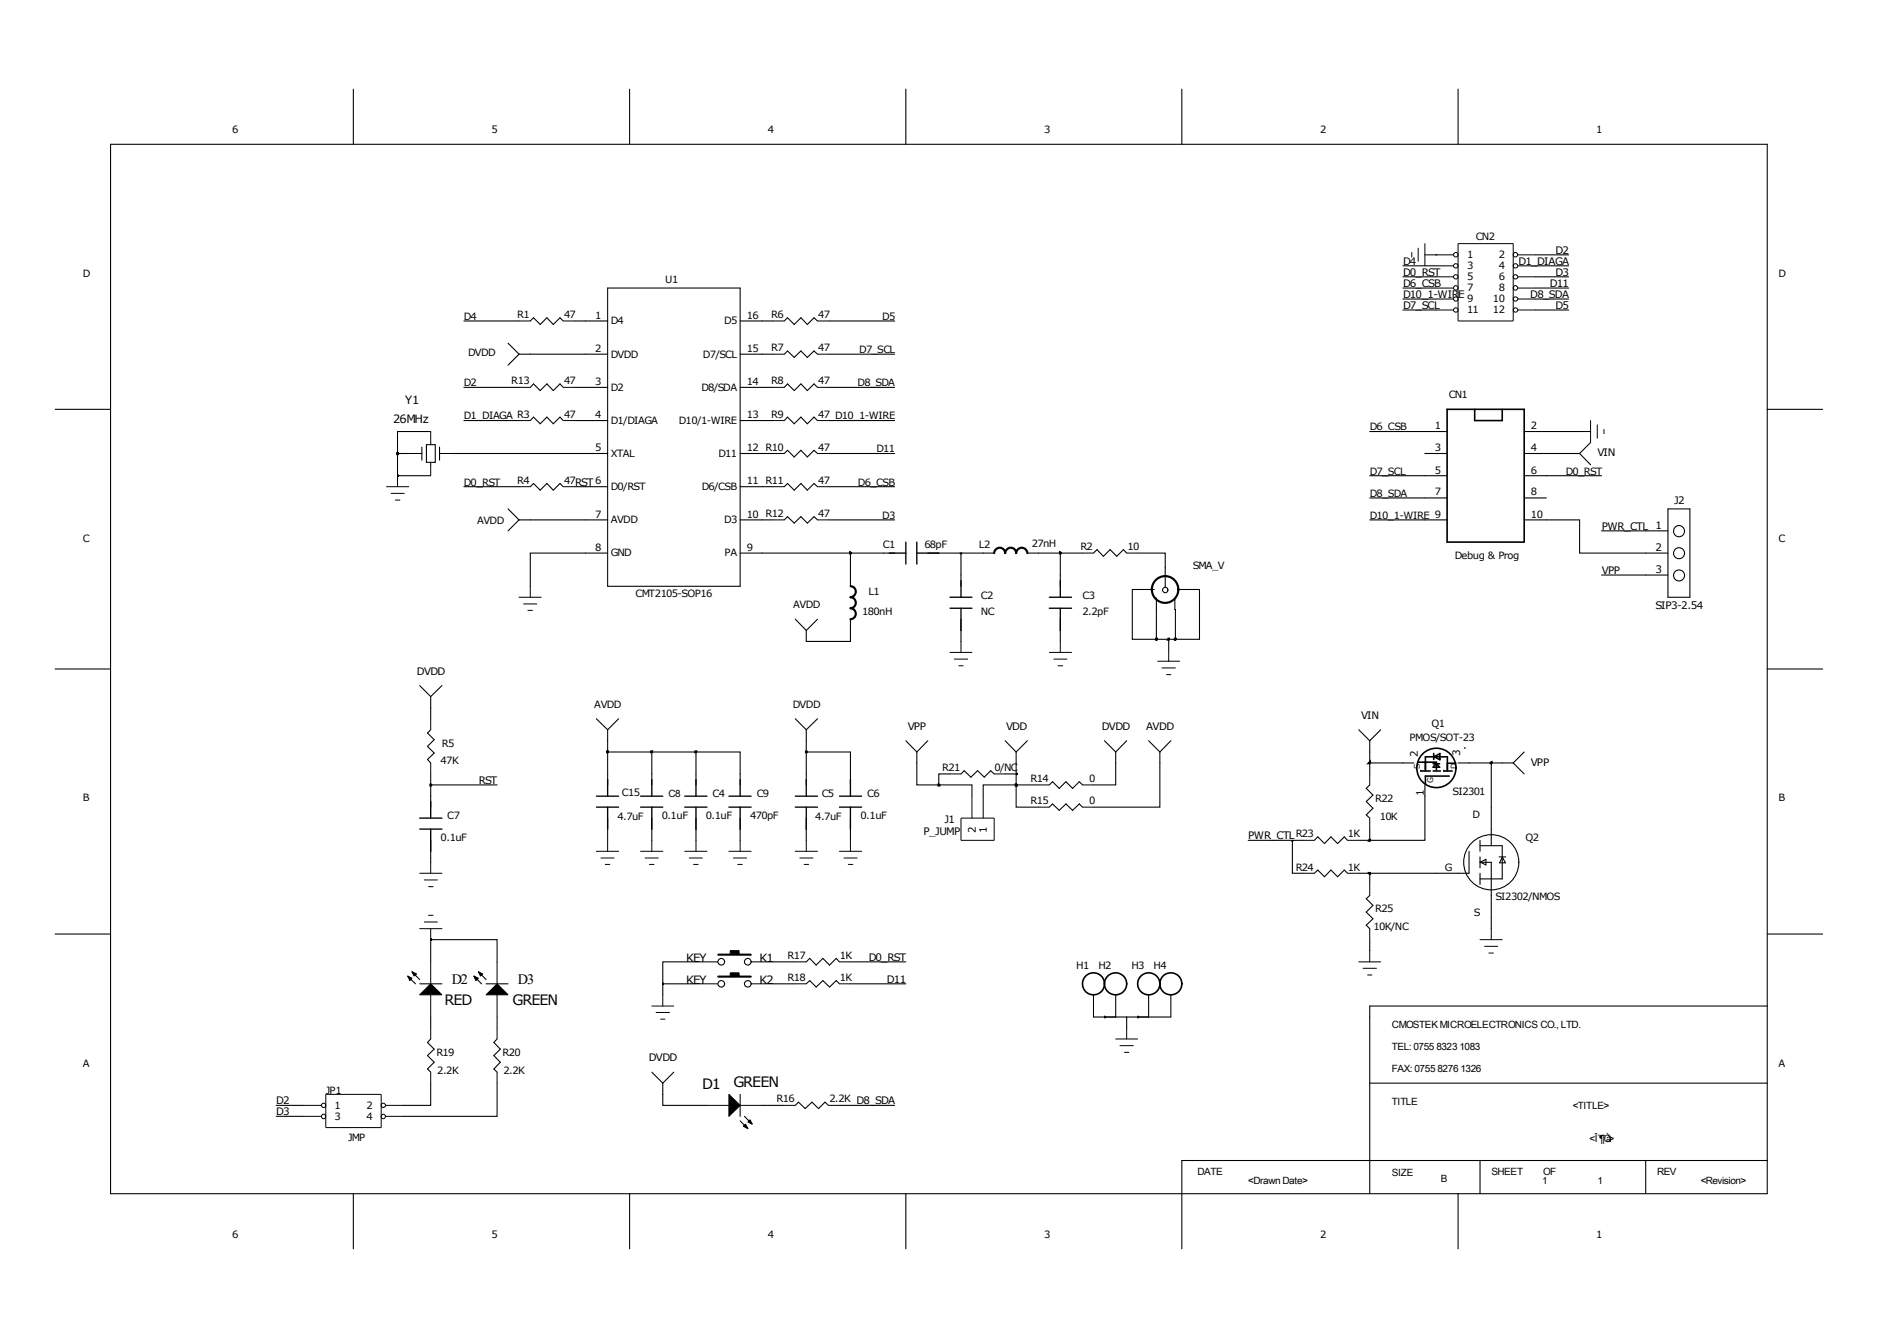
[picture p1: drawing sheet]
<svg xmlns="http://www.w3.org/2000/svg" width="297mm" height="210mm" viewBox="0 0 297 210" stroke-linecap="round" stroke-linejoin="round" font-family="sans-serif">
<g fill="none" stroke="#000" stroke-width=".17">
<path d="M55.9 14.1v8.7M99.6 14.1v8.7M143.3 14.1v8.7M186.9 14.1v8.7M230.6 14.1v8.7M17.5 22.8h262v166h-262zM73.4 50.8h8.7M80.3 54.3l1.8 1.7M82.1 56h14M82.1 56l-1.8 1.7M83.9 50.8l.5-.6 1 1.1 1.1-1.1 1 1.1 1.1-1.1 .5 .6M90.8 50.8h5.3"/>
<path d="M96.1 45.6h21v47.1h-21zM117.1 50.8h5.2M117.1 56h5.2M124 50.8l.5-.6 1.1 1.1 1.1-1.1 1 1.1 1-1.1 .6 .6M124 56l.5-.5 1.1 1 1.1-1 1 1 1-1 .6 .5M131 50.8h10.5M131 56h10.5M221.9 45.6h5.2M221.9 42h5.2M221.9 43.8h5.2M221.9 47.3h5.2M221.9 49h5.2"/>
<path d="M227.1 40.3h.1M242.8 45.6h5.3M242.8 40.3h5.3M242.8 42h5.3M242.8 43.8h5.3M242.8 47.3h5.3M242.8 49h5.3M8.7 64.7h8.8M62.9 71.7h1.7M62.9 71.7v3.5h5.2M66.4 71.7h.3M66.7 70.7v2.1"/>
<path d="M67.4 70.3h1.4v2.8h-1.4zM68.1 68.2h-5.2v3.5M68.1 70v.3M68.1 73.1v.4M69.5 71.7h.4M69.5 70.7v2.1M71.6 71.7h24.5M73.4 61.3h8.7M73.4 66.5h8.7M73.4 77h8.7M83.9 66.5l.5-.5 1 1 1.1-1 1 1 1.1-1 .5 .5M83.9 77l.5-.5 1 1 1.1-1 1 1 1.1-1 .5 .5"/>
<path d="M83.9 61.3l.5-.6 1 1.1 1.1-1.1 1 1.1 1.1-1.1 .5 .6M90.8 61.3h5.3M90.8 66.5h5.3M90.8 77h5.3M117.1 71.7h5.2M117.1 61.3h5.2M117.1 66.5h5.2M117.1 77h5.2M124 61.3l.5-.6 1.1 1.1 1.1-1.1 1 1.1 1-1.1 .6 .6M124 66.5l.5-.5 1.1 1 1.1-1 1 1 1-1 .6 .5M124 71.7l.5-.5 1.1 1.1 1.1-1.1 1 1.1 1-1.1 .6 .5M124 77l.5-.5 1.1 1 1.1-1 1 1 1-1 .6 .5"/>
<path d="M131 71.7h10.5M131 61.3h10.5M131 66.5h10.5M131 77h10.5M216.6 68.2h12.3M216.6 75.2h12.3M216.6 78.7h12.3M225.3 71.7h3.6M241 68.2h8.8M241 71.7h8.8M241 75.2h12.3M241 78.7h3.6"/>
<path d="M249.8 71.7l1.7 1.8M251.5 70l-1.7 1.7M279.5 64.7h8.7M80.3 80.5l1.8 1.7M82.1 82.2h14M82.1 82.2l-1.8 1.7M96.1 87.5h-12.2v5.2M117.1 82.2h5.2M117.1 87.5h24.4M124 82.2l.5-.5 1.1 1 1.1-1 1 1 1-1 .6 .5M125.8 97.9l1.7 1.8M129.3 97.9l-1.8 1.8"/>
<path d="M131 82.2h10.5M134.5 97.9v3.5h-7v-1.7M134.5 87.5v5.2M146.7 87.5h10.5M152 87.5v5.2M152 97.9v3.5M162.5 87.5h8.7M167.7 87.5v5.2M167.7 97.9v3.5M172.9 87.5l.6-.6 1 1.1 1.1-1.1 1 1.1 1.1-1.1 .5 .6M179.9 87.5h4.4v5.4M182.5 93.2h-3.4v7.9h3.8"/>
<path d="M182.9 94.6v6.5M185.8 94.7l.1 6.4M186.2 93.2h3.5v7.9h-3.8M216.6 82.2h12.3M241 82.2h8.8v5.3h14M253.3 83.9h10.5M253.3 90.9h10.5M263.8 80.5h3.5v13.9h-3.5zM8.7 105.8h8.8M66.4 108.4l1.7 1.8M68.1 110.2v3.5M68.1 115.4l-.5 .5 1.1 1.1-1.1 1 1.1 1.1-1.1 1 .5 .5"/>
<path d="M69.9 108.4l-1.8 1.8M94.3 113.7l1.8 1.7M96.1 115.4v8.7M96.1 118.9h14M97.8 113.7l-1.7 1.7M103.1 118.9v5.2M110.1 118.9h7v5.2M110.1 118.9v5.2M125.8 113.7l1.7 1.7M127.5 118.9h7v5.2M127.5 115.4v8.7M129.3 113.7l-1.8 1.7"/>
<path d="M143.3 117.1l1.7 1.8M145 118.9v5.2h3.5M146.7 117.1l-1.7 1.8M159 117.1l1.7 1.8M160.7 118.9v5.2M162.5 117.1l-1.8 1.8M174.7 117.1l1.7 1.8M176.4 118.9v5.2h-3.5M178.2 117.1l-1.8 1.8M181.7 117.1l1.7 1.8M182.9 101.1h3M183.4 118.9v8.7h-10.5"/>
<path d="M184.8 101.1v1.7M185.2 117.1l-1.8 1.8M214.9 115.4l1.7 1.7M216.6 117.1v5.3M218.4 115.4l-1.8 1.7M241 118.9l-1.7 1.7M279.5 105.8h8.7M68.1 122.4v5.2M68.1 132.9v3.5M68.1 124.1h10.5M96.1 129.4v3.5M103.1 129.4v3.5"/>
<path d="M110.1 129.4v3.5M117.1 129.4v3.5M127.5 129.4v3.5M134.5 129.4v3.5M148.5 124.1h5.2v1.8M150.2 122.4h-1.7v1.7M152 122.4l.5-.5 1 1 1.1-1 1.1 1 1-1 .5 .5M159 122.4h1.7M160.7 124.1h-5.2v1.8M160.7 124.1h.1M160.7 124.1v3.5h3.5M160.7 124.1h3.5"/>
<path d="M165.9 124.1l.6-.5 1 1.1 1.1-1.1 1 1.1 1.1-1.1 .5 .5M165.9 127.6l.6-.5 1 1 1.1-1 1 1 1.1-1 .5 .5M197.4 132.9h8.7M204.4 132.9v5.2h1.7M207.9 132.9l.5-.6 1.1 1.1 1-1.1 1 1.1 1.1-1.1 .5 .6M207.9 138.1l.5-.5 1.1 1 1-1 1 1 1.1-1 .5 .5M214.9 132.9h1.7M216.6 131.1v1.8M216.6 138.1v1.8M216.6 120.6h7M216.6 124.1l-.5 .6 1 1-1 1 1 1.1-1 1.1 .5 .5M225.3 124.1v8.8h-8.7"/>
<path d="M230.6 120.6h8.7M232.3 134.6v3.5h-17.4M234.1 132.9v1.7M234.1 135.5v1.7M234.1 138.1v1.8M234.1 133.7h3.5v5.3h-3.5M234.1 136.4l.9 .4v-.9l-.9 .5h1.7v10.5M235.8 120.6v13.1M237.1 135.5h1M237.6 135.5l.5 .9h-.9l.4-.8M239.3 120.6l1.7 1.8M8.7 147.7h8.8"/>
<path d="M64.5 154.3l1.2 1.3M65.2 153.7l1.2 1.2M66.4 155.6h3.5M68.1 148.6h10.5v3.5M68.1 148.6h.1M68.1 148.6v3.5M74.9 154.3l1.3 1.3M75.6 153.7l1.3 1.2M76.9 155.6h3.4M104.8 155.6h5.3M104.8 155.6v1.7M110.1 152.1h-5.3v3.5"/>
<path d="M122.3 155.6h3.5M122.3 152.1h3.5M127.5 152.1l.6-.5 1 1 1-1 1.1 1 1-1 .6 .5M127.5 155.6l.6-.5 1 1 1-1 1.1 1 1-1 .6 .5M134.5 155.6h8.8M134.5 152.1h8.8M172.9 157.3v3.5h12.3v-3.5M176.4 157.3v3.5M181.7 157.3v3.5M216.6 148.6v1.7M216.6 141.6l-.5 .5 1 1.1-1 1 1 1.1-1 1 .5 .6M279.5 159.1h-62.9v29.7"/>
<path d="M279.5 147.7h8.7M43.7 174.8h4.3M43.7 176.5h4.3M68.1 171.3v3.5h-4.3M68.1 160.8v1.8M68.1 164.3l-.5 .5 1.1 1.1-1.1 1 1.1 1.1-1.1 1 .5 .5M78.6 171.3v5.2h-14.8M78.6 164.3l-.5 .5 1 1.1-1 1 1 1.1-1 1 .5 .5M78.6 160.8v1.8M103.1 169.5l1.7 1.8M104.8 171.3v3.5h7M106.6 169.5l-1.8 1.8"/>
<path d="M117.1 173.1v3.4M117.1 177.2l1.2 1.3M117.7 176.5l1.3 1.3M120.5 174.8h3.5M125.8 174.8l.5-.5 1 1 1.1-1 1.1 1 1-1 .5 .5M132.8 174.8h8.7M178.2 160.8v1.8M216.6 171.3h62.9M55.9 188.8v8.7M99.6 188.8v8.7M143.3 188.8v8.7M216.6 183.5h.1"/>
<path d="M230.6 188.8v8.7M234.1 183.5v5.3M260.3 183.5v5.3M279.5 183.5h-92.6v14"/>
<circle cx="184.3" cy="93.3" r=".42"/>
<circle cx="265.5" cy="84" r=".88"/>
<circle cx="265.5" cy="87.5" r=".87"/>
<circle cx="265.5" cy="91" r=".87"/>
<circle cx="235.8" cy="136.4" r="4.4"/>
<circle cx="114.1" cy="152.1" r=".52"/>
<circle cx="114.1" cy="155.6" r=".52"/>
<circle cx="118.3" cy="152.1" r=".52"/>
<circle cx="118.3" cy="155.6" r=".52"/>
</g>
<g fill="none" stroke="#000" stroke-width=".25">
<path d="M228.9 64.7h12.1v21h-12.1zM233.2 64.7v1.8h4.4v-1.8M226.7 119.2v.9M226.8 119.7l.9-.5v.9zM231.6 118.3h.1M224.2 120.5h3v1.2M224.7 121.8v.1h1.5M225.4 121.9v-2.2h3.5v2.2M226.7 121.9h1.1M226.7 120.8h1M227.1 120.7l.6 .6h-1zM228.3 121.8v.1h1.4"/>
<path d="M228.9 120.7h1.4M229.2 122.7h-3.8v1.3"/>
<circle cx="227.1" cy="121.4" r="3.1"/>
<circle cx="172.9" cy="155.6" r="1.74"/>
<circle cx="176.4" cy="155.6" r="1.74"/>
<circle cx="181.7" cy="155.6" r="1.75"/>
<circle cx="185.2" cy="155.6" r="1.74"/>
</g>
<g fill="none" stroke="#000" stroke-width=".21">
<path d="M140.6 87.5h2.7M143.3 85.7v3.5M145 87.5h3.5M145 85.7v3.5M150.2 94.4h3.5M150.2 96.2h3.5M152 91.8v2.6M152 96.2v3.5M165.9 94.4h3.6M165.9 96.2h3.6M167.7 91.8v2.6M167.7 96.2v3.5"/>
<path d="M66.4 129.4h3.5M66.4 131.1h3.5M68.1 126.7v2.7M68.1 131.1v3.5M94.3 125.9h3.5M94.3 127.6h3.5M96.1 123.3v2.6M96.1 127.6v3.5M101.3 125.9h3.5M101.3 127.6h3.5M103.1 123.3v2.6M103.1 127.6v3.5"/>
<path d="M108.3 125.9h3.5M108.3 127.6h3.5M110.1 123.3v2.6M110.1 127.6v3.5M115.3 125.9h3.5M115.3 127.6h3.5M117.1 123.3v2.6M117.1 127.6v3.5M125.8 125.9h3.5M125.8 127.6h3.5M127.5 123.3v2.6M127.5 127.6v3.5"/>
<path d="M132.8 125.9h3.5M132.8 127.6h3.5M134.5 123.3v2.6M134.5 127.6v3.5"/>
</g>
<g fill="none" stroke="#000" stroke-width=".34">
<path d="M134.5 96.2a.87 .87 0 0 1 .8 .9 .87 .87 0 0 1-.8 .8M134.5 94.4a.87 .87 0 0 1 .8 .9 .87 .87 0 0 1-.8 .9M134.5 92.7a.87 .87 0 0 1 .8 .9 .87 .87 0 0 1-.8 .8M157.2 87.5a.87 .87 0 0 1 .9-.9 .87 .87 0 0 1 .9 .9 .87 .87 0 0 1 .8-.9 .87 .87 0 0 1 .9 .9 .89 .89 0 0 1 .9-.9 .89 .89 0 0 1 .9 .9"/>
<circle cx="184.2" cy="93.2" r="2.1"/>
</g>
<g fill="none" stroke="#000" stroke-width=".16">
<path d="M223.3 39.9v.7M224.3 39.2v2.1M225.3 38.5v3.5M230.6 38.5h8.7v12.3h-8.7zM82.1 50.8h1.8M89.1 50.8h1.7M122.3 50.8h1.7M122.3 56h1.7M129.3 50.8h1.7M129.3 56h1.7M227.1 42h2.8M227.1 43.8h2.8"/>
<path d="M227.1 45.6h2.8M227.1 47.3h2.8M227.1 49h2.8M229.9 40.3h-4.6M240 40.3h2.8M240 42h2.8M240 43.8h2.8M240 45.6h2.8M240 47.3h2.8M240 49h2.8M61.1 77h3.5M61.8 78h2.1"/>
<path d="M62.5 79.1h.7M62.9 75.2v1.8M64.6 71.7h1.8M68.1 68.2v1.8M68.1 73.5v1.7M69.9 71.7h1.7M82.1 66.5h1.8M82.1 77h1.8M82.1 61.3h1.8M89.1 66.5h1.7M89.1 77h1.7M89.1 61.3h1.7"/>
<path d="M122.3 66.5h1.7M122.3 77h1.7M122.3 61.3h1.7M122.3 71.7h1.7M129.3 66.5h1.7M129.3 77h1.7M129.3 61.3h1.7M129.3 71.7h1.7M249.8 68.2h1.7M251.5 66.5v3.5M252.6 67.2v2.1M253.7 67.9v.7"/>
<path d="M82.1 94.4h3.5M82.8 95.5h2.1M83.5 96.5h.7M83.9 92.7v1.7M122.3 82.2h1.7M129.3 82.2h1.7M171.2 87.5h1.7M178.2 87.5h1.7M68.1 113.7v1.7M150.2 103.2h3.5M150.9 104.2h2.1M151.6 105.3h.7"/>
<path d="M152 101.4v1.8M165.9 103.2h3.6M166.7 104.2h2M167.3 105.3h.8M167.7 101.4v1.8M183.1 104.6h3.5M183.8 105.6h2.1M184.5 106.7h.7M184.8 102.8v1.8M66.4 138.1h3.5M67.1 139.1h2.1M68.1 136.4v1.7"/>
<path d="M68.1 120.6v1.8M94.3 134.6h3.5M95 135.7h2.1M95.7 136.7h.7M96.1 132.9v1.7M101.3 134.6h3.5M102 135.7h2.1M102.7 136.7h.7M103.1 132.9v1.7M108.3 134.6h3.5M109 135.7h2.1M109.7 136.7h.7"/>
<path d="M110.1 132.9v1.7M115.3 134.6h3.5M116 135.7h2.1M116.7 136.7h.7M117.1 132.9v1.7M125.8 134.6h3.5M126.5 135.7h2.1M127.2 136.7h.7M127.5 132.9v1.7M132.8 134.6h3.5M133.5 135.7h2.1M134.2 136.7h.7"/>
<path d="M134.5 132.9v1.7M150.2 122.4h1.8M152 129.4h5.2v3.5h-5.2zM153.7 125.9v3.5M155.5 125.9v3.5M157.2 122.4h1.8M164.2 124.1h1.7M164.2 127.6h1.7M171.2 124.1h1.7M171.2 127.6h1.7M206.1 132.9h1.8M206.1 138.1h1.8"/>
<path d="M213.1 132.9h1.8M213.1 138.1h1.8M216.6 122.4v1.7M216.6 129.4v1.7M216.6 139.9v1.7M64.5 154.3l.7 .4-.4 .4zM65.2 153.7l.7 .3-.4 .3zM66.4 146.9h3.5M66.4 157.3l1.7-1.7 1.8 1.7zM67.1 145.8h2.1M67.8 140.2h.7M67.8 144.7h.7"/>
<path d="M68.1 146.9v1.7M68.1 152.1v3.5M68.1 157.3v3.5M74.9 154.3l.7 .4-.3 .4zM75.6 153.7l.7 .3-.3 .3zM78.6 155.6l1.7 1.7h-3.4zM78.6 152.1v3.5M78.6 157.3v3.5M103.1 159.1h3.5M104.8 157.3v1.8M110.1 152.1h3.4M110.1 155.6h3.4"/>
<path d="M113.5 150.9h2v-.6h1.4v.6h1.9v.1h-5.3zM113.5 154.3h2v-.5h1.4v.5h1.9v.2h-5.3zM118.8 152.1h3.5M118.8 155.6h3.5M125.8 152.1h1.7M125.8 155.6h1.7M132.8 152.1h1.7M132.8 155.6h1.7M214.9 152.1h3.5M215.6 153.1h2.1M216.3 154.2h.7M216.6 146.9v1.7"/>
<path d="M216.6 150.3v1.8M234.1 148.6h3.5M234.8 149.6h2.1M235.5 150.7h.7M235.8 146.9v1.7M48 174.8h2.8M48 176.5h2.8M51.5 173.1h8.8v5.2h-8.8zM61 174.8h2.8M61 176.5h2.8M68.1 162.6v1.7M68.1 169.5v1.8"/>
<path d="M78.6 162.6v1.7M78.6 169.5v1.8M103.8 160.1h2.1M104.5 161.2h.7M111.8 174.8h3.5M115.3 173.1l1.8 1.7-1.8 1.7zM117.1 174.8h3.4M117.6 178.1l.3-.3 .4 .7zM118.6 177.1l.4 .7-.7-.4zM124 174.8h1.8M131 174.8h1.8M176.4 164.3h3.5"/>
<path d="M177.1 165.4h2.1M177.8 166.4h.7M178.2 162.6v1.7"/>
<circle cx="230.2" cy="40.3" r=".36"/>
<circle cx="230.2" cy="45.5" r=".36"/>
<circle cx="230.2" cy="49" r=".35"/>
<circle cx="230.2" cy="42" r=".35"/>
<circle cx="230.2" cy="43.8" r=".35"/>
<circle cx="230.2" cy="47.3" r=".35"/>
<circle cx="239.7" cy="40.3" r=".36"/>
<circle cx="239.7" cy="45.5" r=".36"/>
<circle cx="239.7" cy="49" r=".35"/>
<circle cx="239.7" cy="42" r=".35"/>
<circle cx="239.7" cy="43.8" r=".35"/>
<circle cx="239.7" cy="47.3" r=".35"/>
<circle cx="51.2" cy="176.6" r=".35"/>
<circle cx="51.2" cy="174.8" r=".35"/>
<circle cx="60.6" cy="176.6" r=".35"/>
<circle cx="60.6" cy="174.8" r=".35"/>
</g>
<g fill="#000">
<path d="M64.5 154.3l.7 .4-.4 .4zM65.2 153.7l.7 .3-.4 .3zM66.4 157.3l1.7-1.7 1.8 1.7zM74.9 154.3l.7 .4-.3 .4zM75.6 153.7l.7 .3-.3 .3zM78.6 155.6l1.7 1.7h-3.4zM113.5 150.9h2v-.6h1.4v.6h1.9v.1h-5.3zM113.5 154.3h2v-.5h1.4v.5h1.9v.2h-5.3zM115.3 173.1l1.8 1.7-1.8 1.7zM117.6 178.1l.3-.3 .4 .7zM118.6 177.1l.4 .7-.7-.4z"/>
<circle cx="178.2" cy="160.8" r=".21"/>
</g>
<g fill="none" stroke="#000" stroke-width=".42">
<path d="M62.9 71.7h.1M62.9 75.2h.1M134.5 87.5h.1M152 87.5h.1M167.7 87.5h.1M96.1 118.9h.1M103.1 118.9h.1M110.1 118.9h.1M127.6 118.9h.1M182.9 101.1h.1M184.8 101.1h.1M185.9 101.1h.1"/>
<path d="M68.2 124.1h.1M148.5 124.1h.1M160.7 124.1h.1M160.7 122.4h.1M204.4 132.9h.1M216.6 120.6h.1M216.6 138.1h.1M216.6 132.9h.1M235.8 120.6h.1M68.2 148.6h.1M104.8 155.6h.1M174.7 160.8h.1"/>
<path d="M180 160.8h.1"/>
</g>
<g font-size="2.3">
<text x="71.5" y="155.6">D2</text>
<text x="81.9" y="155.6">D3</text>
<text x="70.3" y="158.9">RED</text>
<text x="81.1" y="158.9">GREEN</text>
<text x="111" y="172.2">D1</text>
<text x="116" y="171.8">GREEN</text>
</g>
<g font-size="1.8">
<text x="64.1" y="63.9">Y1</text>
<text x="62.2" y="66.9">26MHz</text>
<text x="108.5" y="152.1">KEY</text>
<text x="108.5" y="155.6">KEY</text>
<text x="120.1" y="152.1">K1</text>
<text x="120.1" y="155.6">K2</text>
</g>
<g font-size="1.6">
<text x="36.7" y="21.1">6</text>
<text x="77.7" y="21.1">5</text>
<text x="121.4" y="21.1">4</text>
<text x="165.1" y="21.1">3</text>
<text x="208.8" y="21.1">2</text>
<text x="252.4" y="21.1">1</text>
<text x="221.9" y="41.9">D4</text>
<text x="232" y="40.8">1</text>
<text x="233.4" y="38">CN2</text>
<text x="237" y="40.8">2</text>
<text x="240.1" y="41.9">D1_DIAGA</text>
<text x="246" y="40.1">D2</text>
<text x="13.1" y="43.8">D</text>
<text x="105.2" y="44.8">U1</text>
<text x="221.9" y="43.6">D0_RST</text>
<text x="221.9" y="45.3">D6_CSB</text>
<text x="221.9" y="47.1">D10_1-WIRE</text>
<text x="232" y="42.6">3</text>
<text x="232" y="44.3">5</text>
<text x="232" y="46.1">7</text>
<text x="232" y="47.8">9</text>
<text x="236.1" y="47.8">10</text>
<text x="237" y="42.6">4</text>
<text x="237" y="44.3">6</text>
<text x="237" y="46.1">8</text>
<text x="242" y="47.1">D8_SDA</text>
<text x="245.1" y="45.3">D11</text>
<text x="246" y="43.6">D3</text>
<text x="281.3" y="43.8">D</text>
<text x="73.4" y="50.6">D4</text>
<text x="81.8" y="50.3">R1</text>
<text x="89.2" y="50.3">47</text>
<text x="94.1" y="50.4">1</text>
<text x="96.6" y="51.3">D4</text>
<text x="114.5" y="51.3">D5</text>
<text x="118.1" y="50.4">16</text>
<text x="122" y="50.3">R6</text>
<text x="129.4" y="50.3">47</text>
<text x="139.5" y="50.6">D5</text>
<text x="221.9" y="48.8">D7_SCL</text>
<text x="232" y="49.6">11</text>
<text x="236.1" y="49.6">12</text>
<text x="246" y="48.8">D5</text>
<text x="74" y="56.2">DVDD</text>
<text x="94.1" y="55.7">2</text>
<text x="96.6" y="56.5">DVDD</text>
<text x="111.2" y="56.5">D7/SCL</text>
<text x="118.1" y="55.7">15</text>
<text x="122" y="55.5">R7</text>
<text x="129.4" y="55.5">47</text>
<text x="135.9" y="55.8">D7_SCL</text>
<text x="73.4" y="61.1">D2</text>
<text x="80.9" y="60.8">R13</text>
<text x="89.2" y="60.8">47</text>
<text x="94.1" y="60.9">3</text>
<text x="96.6" y="61.8">D2</text>
<text x="110.9" y="61.8">D8/SDA</text>
<text x="118.1" y="60.9">14</text>
<text x="122" y="60.8">R8</text>
<text x="129.4" y="60.8">47</text>
<text x="135.6" y="61.1">D8_SDA</text>
<text x="229.1" y="63">CN1</text>
<text x="73.4" y="66.3">D1_DIAGA R3</text>
<text x="89.2" y="66">47</text>
<text x="94.1" y="66.1">4</text>
<text x="94.1" y="71.4">5</text>
<text x="96.6" y="67">D1/DIAGA</text>
<text x="107.4" y="67">D10/1-WIRE</text>
<text x="118.1" y="66.1">13</text>
<text x="118.1" y="71.4">12 R10</text>
<text x="122" y="66">R9</text>
<text x="129.4" y="66">47 D10_1-WIRE</text>
<text x="129.4" y="71.3">47</text>
<text x="138.6" y="71.5">D11</text>
<text x="216.6" y="68.1">D6_CSB</text>
<text x="226.9" y="67.9">1</text>
<text x="226.9" y="71.4">3</text>
<text x="242.1" y="71.4">4</text>
<text x="242.1" y="67.9">2</text>
<text x="73.4" y="76.8">D0_RST</text>
<text x="81.8" y="76.5">R4</text>
<text x="89.2" y="76.5">47RST6</text>
<text x="96.6" y="72.3">XTAL</text>
<text x="96.6" y="77.5">D0/RST</text>
<text x="111" y="77.5">D6/CSB</text>
<text x="113.6" y="72.3">D11</text>
<text x="118.1" y="76.6">11 R11</text>
<text x="129.4" y="76.5">47</text>
<text x="135.7" y="76.8">D6_CSB</text>
<text x="216.6" y="75">D7_SCL</text>
<text x="226.9" y="74.9">5</text>
<text x="242.1" y="74.9">6</text>
<text x="247.6" y="75">D0_RST</text>
<text x="252.6" y="72.2">VIN</text>
<text x="75.5" y="82.9">AVDD</text>
<text x="94.1" y="81.9">7</text>
<text x="96.6" y="82.8">AVDD</text>
<text x="114.5" y="82.8">D3</text>
<text x="118.1" y="81.9">10 R12</text>
<text x="129.4" y="81.7">47</text>
<text x="139.5" y="82">D3</text>
<text x="216.6" y="78.5">D8_SDA</text>
<text x="216.6" y="82">D10_1-WIRE 9</text>
<text x="226.9" y="78.3">7</text>
<text x="242.1" y="81.9">10</text>
<text x="242.1" y="78.3">8</text>
<text x="253.3" y="83.8">PWR_CTL</text>
<text x="261.8" y="83.6">1</text>
<text x="264.8" y="79.7">J2</text>
<text x="13.1" y="85.7">C</text>
<text x="94.1" y="87.1">8</text>
<text x="96.6" y="88">GND</text>
<text x="114.6" y="88">PA</text>
<text x="118.1" y="87.1">9</text>
<text x="139.6" y="86.6">C1</text>
<text x="146.2" y="86.7">68pF</text>
<text x="154.8" y="86.7">L2</text>
<text x="163.2" y="86.5">27nH</text>
<text x="170.9" y="87">R2</text>
<text x="178.3" y="87">10</text>
<text x="188.6" y="89.9">SMA_V</text>
<text x="230.1" y="88.4">Debug &amp; Prog</text>
<text x="261.8" y="87.1">2</text>
<text x="281.3" y="85.7">C</text>
<text x="100.5" y="94.5">CMT2105-SOP16</text>
<text x="137.3" y="94.1">L1</text>
<text x="155.1" y="94.8">C2</text>
<text x="171.2" y="94.8">C3</text>
<text x="253.3" y="90.8">VPP</text>
<text x="261.8" y="90.6">3</text>
<text x="125.4" y="96.2">AVDD</text>
<text x="136.4" y="97.2">180nH</text>
<text x="155.1" y="97.3">NC</text>
<text x="171.2" y="97.3">2.2pF</text>
<text x="261.8" y="96.3">SIP3-2.54</text>
<text x="65.9" y="106.7">DVDD</text>
<text x="94" y="111.9">AVDD</text>
<text x="125.4" y="111.9">DVDD</text>
<text x="215.2" y="113.7">VIN</text>
<text x="69.9" y="118.1">R5</text>
<text x="143.6" y="115.4">VPP</text>
<text x="159.1" y="115.4">VDD</text>
<text x="174.3" y="115.4">DVDD</text>
<text x="181.3" y="115.4">AVDD</text>
<text x="222.9" y="117.2">PMOS/SOT-23</text>
<text x="224.2" y="119.7" transform="rotate(-90 224.2 119.7)">2</text>
<text x="226.4" y="114.9">Q1</text>
<text x="230.9" y="119.6" transform="rotate(-90 230.9 119.6)">3</text>
<text x="69.7" y="120.9">47K</text>
<text x="75.7" y="123.9">RST</text>
<text x="98.3" y="125.9">C15</text>
<text x="149" y="121.9">R21</text>
<text x="157.3" y="121.9">0/NC</text>
<text x="163" y="123.6">R14</text>
<text x="172.2" y="123.6">0</text>
<text x="225.2" y="125.9" transform="rotate(-90 225.2 125.9)">1</text>
<text x="229.7" y="125.7">SI2301</text>
<text x="242.1" y="121.1">VPP</text>
<text x="13.1" y="126.7">B</text>
<text x="70.7" y="129.5">C7</text>
<text x="97.7" y="129.6">4.7uF</text>
<text x="104.7" y="129.4">0.1uF</text>
<text x="105.7" y="126.1">C8</text>
<text x="111.6" y="129.4">0.1uF</text>
<text x="112.7" y="126.1">C4</text>
<text x="118.6" y="129.4">470pF</text>
<text x="119.7" y="126.1">C9</text>
<text x="128.9" y="129.6">4.7uF</text>
<text x="130" y="126.1">C5</text>
<text x="136.1" y="129.4">0.1uF</text>
<text x="137.1" y="126.1">C6</text>
<text x="149.4" y="130.1">J1</text>
<text x="154.3" y="131.7" transform="rotate(-90 154.3 131.7)">2</text>
<text x="156.1" y="131.7" transform="rotate(-90 156.1 131.7)">1</text>
<text x="163" y="127.2">R15</text>
<text x="172.2" y="127.2">0</text>
<text x="217.5" y="126.8">R22</text>
<text x="218.2" y="129.6">10K</text>
<text x="232.9" y="129.3">D</text>
<text x="281.3" y="126.7">B</text>
<text x="69.7" y="132.9">0.1uF</text>
<text x="146.1" y="132.1">P_JUMP</text>
<text x="197.4" y="132.7">PWR_CTLR23</text>
<text x="204.9" y="137.7">R24</text>
<text x="213.2" y="132.4">1K</text>
<text x="213.2" y="137.7">1K</text>
<text x="228.5" y="137.7">G</text>
<text x="241.3" y="133">Q2</text>
<text x="236.5" y="142.4">SI2302/NMOS</text>
<text x="217.2" y="147.1">10K/NC</text>
<text x="217.5" y="144.3">R25</text>
<text x="233.1" y="144.9">S</text>
<text x="124.6" y="151.6">R17</text>
<text x="124.6" y="155.1">R18</text>
<text x="132.8" y="151.6">1K</text>
<text x="132.8" y="155.1">1K</text>
<text x="137.4" y="151.9">D0_RST</text>
<text x="140.3" y="155.4">D11</text>
<text x="170.2" y="153.2">H1</text>
<text x="173.7" y="153.2">H2</text>
<text x="179" y="153.2">H3</text>
<text x="182.4" y="153.2">H4</text>
<text x="69" y="167">R19</text>
<text x="79.5" y="167">R20</text>
<text x="102.6" y="167.8">DVDD</text>
<text x="220.1" y="166.1">TEL: 0755 8323 1083</text>
<text x="220.1" y="162.6">CMOSTEK MICROELECTRONICS CO., LTD.</text>
<text x="13.1" y="168.7">A</text>
<text x="51.5" y="173.1">JP1</text>
<text x="69.1" y="169.8">2.2K</text>
<text x="79.6" y="169.8">2.2K</text>
<text x="220.1" y="169.5">FAX: 0755 8276 1326</text>
<text x="281.3" y="168.7">A</text>
<text x="43.7" y="174.6">D2</text>
<text x="43.7" y="176.4">D3</text>
<text x="52.9" y="175.3">1</text>
<text x="52.9" y="177.1">3</text>
<text x="58" y="175.3">2</text>
<text x="58" y="177.1">4</text>
<text x="122.8" y="174.3">R16</text>
<text x="131.2" y="174.3">2.2K D8_SDA</text>
<text x="220.1" y="174.8">TITLE</text>
<text x="248.7" y="175.3">&lt;TITLE&gt;</text>
<text x="55" y="180.4">JMP</text>
<text x="189.4" y="185.8">DATE</text>
<text x="220.1" y="186">SIZE</text>
<text x="235.9" y="185.8">SHEET</text>
<text x="244.1" y="185.8">OF</text>
<text x="251.4" y="180.5">&lt;Î´¶¨Ò</text>
<text x="254" y="180.5">å&gt;</text>
<text x="262.1" y="185.8">REV</text>
<text x="197.4" y="187.2">&lt;Drawn Date&gt;</text>
<text x="227.9" y="186.9">B</text>
<text x="243.9" y="187.2">1</text>
<text x="252.6" y="187.2">1</text>
<text x="269" y="187.2">&lt;Revision&gt;</text>
<text x="36.7" y="195.7">6</text>
<text x="77.7" y="195.7">5</text>
<text x="121.4" y="195.7">4</text>
<text x="165.1" y="195.7">3</text>
<text x="208.8" y="195.7">2</text>
<text x="252.4" y="195.7">1</text>
</g>
<g font-size="1.2">
<text x="224.5" y="121.6" transform="rotate(-90 224.5 121.6)">S</text>
<text x="226.6" y="123.8" transform="rotate(-90 226.6 123.8)">G</text>
<text x="230.4" y="121.5" transform="rotate(-90 230.4 121.5)">D</text>
</g>
</svg>
